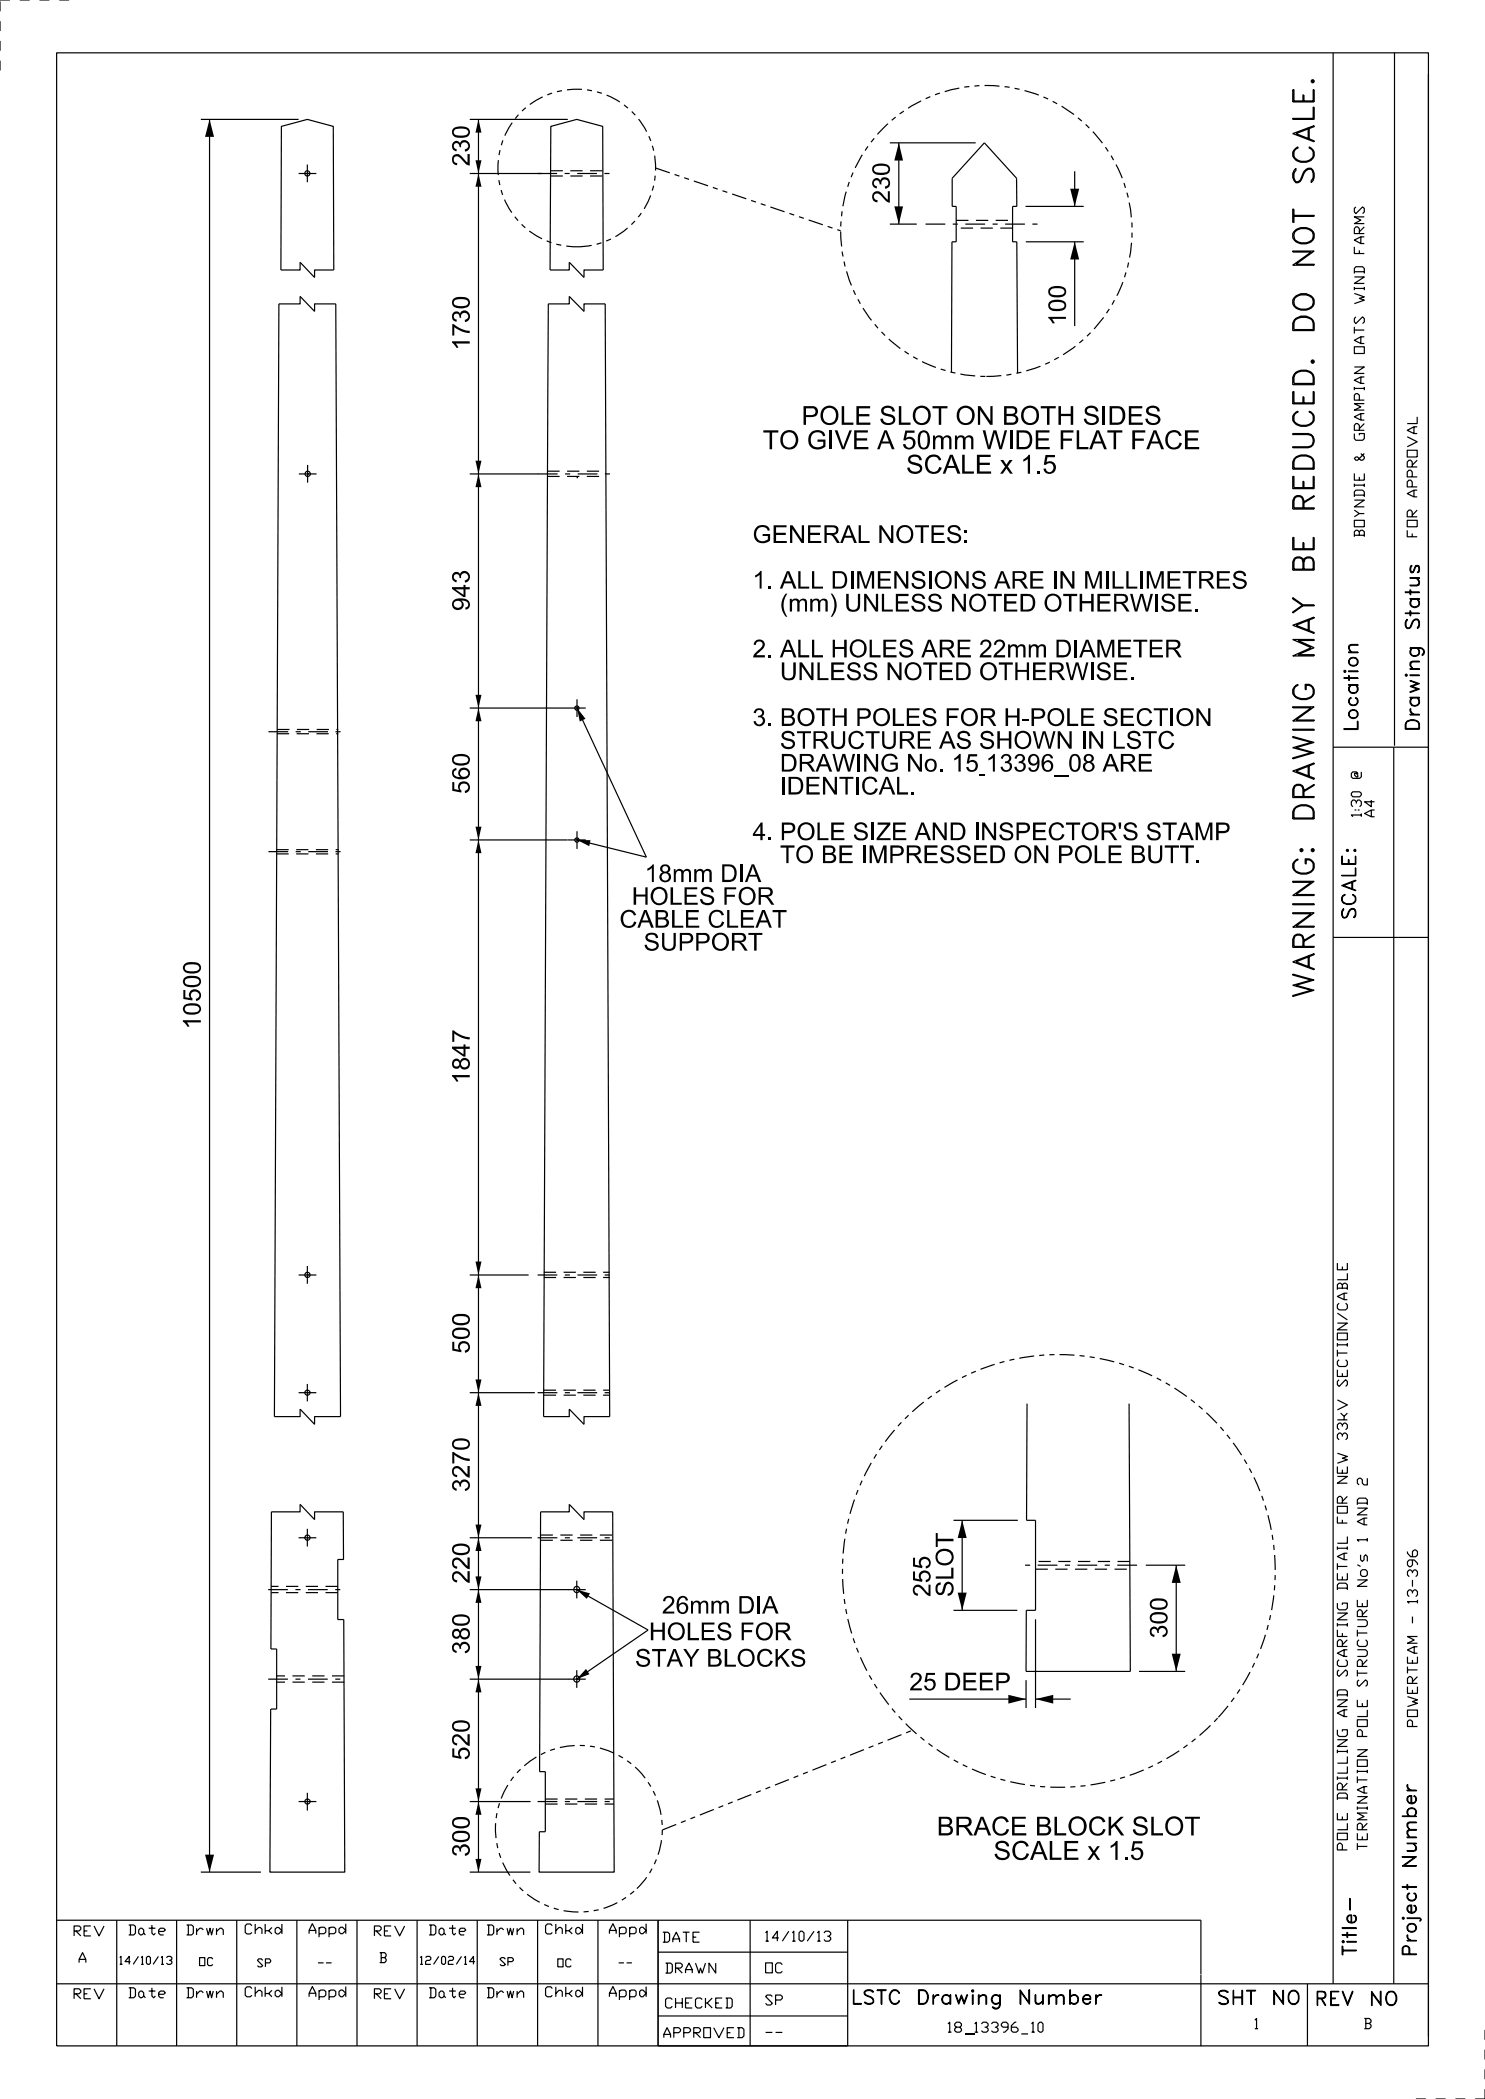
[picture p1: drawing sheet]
<svg xmlns="http://www.w3.org/2000/svg" width="210mm" height="297mm" viewBox="0 0 210 297" stroke-linecap="round" stroke-linejoin="round" font-family="sans-serif">
<path d="M81.6 34.9a11.1 11.1 0 0 0 9.8-16.4 11.1 11.1 0 0 0-19.2-.8 11.1 11.1 0 0 0 8.5 17.2h.9M92.7 23.8l26.2 8.9M139.5 53.3a20.6 20.6 0 0 0 18.1-30.4 20.6 20.6 0 0 0-35.3-1.5 20.6 20.6 0 0 0 15.4 31.8l1.8 .1M93.7 258.9l35.3-14.1M172.3 243a30.6 30.6 0 0 0-15.2-50.4 30.6 30.6 0 0 0-37 37.5 30.6 30.6 0 0 0 50.7 14.4l1.5-1.5M90.1 267.2a11.8 11.8 0 0 0-4.7-19.7 11.8 11.8 0 0 0-15.1 13.5 11.8 11.8 0 0 0 19.1 6.9l.7-.7" fill="none" stroke="#000" stroke-width=".17" stroke-dasharray="2.1 .7 .7 .7 .7 .7" stroke-linecap="butt"/>
<g fill="none" stroke="#000" stroke-width=".17">
<path d="M8 7.5h194v282h-194zM28.4 16.9h13.8M29.6 16.9v248M39.8 17.9l3.7-1 3.6 1 .1 20.3h-2.7v1.1l-2.1-2.2v1.1h-2.7zM66.4 16.9h13.9M67.7 16.9v248M77.9 17.9l3.7-1 3.6 1 .1 20.3h-2.7v1.1l-2.1-2.2v1.1h-2.7zM188.5 7.5v273.2M197.2 7.5v98M202 10.5v277.6M66.4 24.5h10.2M125.8 31.7h3.8"/>
<path d="M125.8 20.2h12.2M127.1 20.2v11.5M145 29.2h8.2M145.1 34.2h8.1M152 24.2v5M152 34.2v11.9M39.4 43h3v-1.1l2.1 2.2v-1.1h3l.7 157.4h-3.7v1.1l-2.1-2.1v1h-3.6zM77.5 43h3v-1.1l2.1 2.2v-1.1h3l.6 157.4h-3.6v1.1l-2.1-2.1v1h-3.6zM134.5 52.7l.1-18.5h.6v-5h-.5v-4l4.5-5 4.6 5v4h-.6v5h.6l.1 18.6M66.4 67.1h9.7M198.7 83.7h2v.2h-2zM199.4 83.5h.1v.6h-.1z"/>
<path d="M66.4 100.2h13.9M66.4 118.8h13.9M81.6 100.2l9.8 21.1-9.8-2.5M188.5 105.7h13.5M191.3 112h1l.2 .3v.2l-.2 .2h-1l-.2-.2v-.2zM197.1 105.8v174.9M188.5 132.6h13.5M66.4 180.4h8.4M66.4 197.1h9.2M145.2 198.6v16.5h1.2v12.8h-1.3v8.6h14.7l-.1-37.9M66.4 217.6h8.8M76.4 213.9h4.1v-1l2.1 2.1v-1.1h4l.3 51h-10.7l.1-5.7h.8v-8.5h-.8z"/>
<path d="M134.8 215.1h9.1M136.1 215.1v12.8M48.6 220.7l-.1-6.8h-4v1.1l-2.1-2.1v1h-4l-.1 19.4h.8v8.5h-.8M48.6 220.7h-.8v8.5h.8l.2 35.7h-10.6l.1-23.1M66.4 224.9h14M66.4 237.6h14M81.6 224.9l10.1 5.7-10.1 7M134.8 227.9h9.1M145.1 237.7v4M146.4 229.1v12.6M161.1 236.5h6.5M162 221.5h5.6"/>
<path d="M166.3 221.5v15M199.7 228.7v1M66.4 254.9h8.6M128.6 240.4h16.5M146.4 240.4h5M8 271.7h161.8v7.6M16.5 271.7v17.8M25 271.7v17.8M28.4 264.9h8.5M33.5 271.7v17.8M42 271.7v17.8M45 277.7h.8"/>
<path d="M46.1 277.7h.8M50.5 271.7v17.8M59 271.7v17.8M66.4 264.9h8.6M67.5 271.7v17.8M76 271.7v17.8M84.6 271.7v17.8M87.5 277.7h.7M88.6 277.7h.8M93.1 271.7v17.8h26.8v-17.8M93.1 276.2h26.8M106.1 271.7v17.8"/>
<path d="M169.8 279.4v10.1M8 280.7h194M93.1 285.3h26.8M108.3 287.6h.9M109.7 287.6h.9M184.9 280.7v8.8"/>
<circle cx="43.5" cy="24.5" r=".37"/>
<circle cx="43.5" cy="67" r=".37"/>
<circle cx="81.6" cy="100.2" r=".3"/>
<circle cx="81.6" cy="118.9" r=".3"/>
<circle cx="43.5" cy="180.4" r=".37"/>
<circle cx="43.5" cy="197.1" r=".36"/>
<circle cx="43.5" cy="217.6" r=".37"/>
<circle cx="81.6" cy="237.6" r=".43"/>
<circle cx="81.6" cy="224.9" r=".43"/>
<circle cx="43.5" cy="254.9" r=".36"/>
</g>
<path d="M0 0h10M0 10v-10M210 297v-10M210 297h-10" fill="none" stroke="#000" stroke-width=".17" stroke-dasharray="1.4 1.4" stroke-linecap="butt"/>
<g fill="none" stroke="#000" stroke-width=".17" stroke-dasharray="2.8 1.1 .7 1.1" stroke-linecap="butt">
<path d="M42.2 24.5h2.5M43.5 25.8v-2.5M76 24.5h11.1M130.9 31.7h16.6M42.3 67.1h2.5M43.5 68.3v-2.5M76.1 67.1h11M38 103.5h11.1M80.3 100.2h2.5M80.3 118.8h2.5M81.6 101.5v-2.5M38 120.5h11.1"/>
<path d="M81.6 120.1v-2.5M42.2 197.1h2.5M42.2 180.4h2.5M43.5 198.3v-2.5M43.5 181.6v-2.5M76 197.1h11.1M76 180.4h11.1M42.2 217.6h2.5M43.5 218.8v-2.5M76 217.6h11.1M37.9 237.6h11.1M37.9 224.9h11.1"/>
<path d="M80.3 237.6h2.5M80.3 224.9h2.5M81.6 238.8v-2.5M81.6 226.2v-2.5M160.8 221.5h-16.7M42.2 254.9h2.5M43.5 256.2v-2.5M76 254.9h11.1"/>
</g>
<g fill="none" stroke="#000" stroke-width=".17" stroke-dasharray="1.7 1.1" stroke-linecap="butt">
<path d="M77.9 24.9h7.3M77.9 24.2h7.3M135.2 31.2h8M143.2 32.3h-8M77.4 67.4h8.4M77.4 66.7h8.4M39.2 103.8h8.6M39.2 103.2h8.6M39.1 120.2h8.8M39.1 120.8h8.8M76.9 197.4h9.3M76.9 196.7h9.3"/>
<path d="M76.9 180.8h9.3M76.9 180h9.3M76.4 217.9h10.3M76.4 217.2h10.3M47.8 224.5h-9.5M47.8 225.4h-9.5M48.7 237.1h-9.6M48.7 238h-9.6M146.4 222h13.4M159.8 220.9h-13.4M77.1 255.3h9.7M77.1 254.6h9.7"/>
</g>
<g fill="#000">
<path d="M29.6 16.9l.7 2.5h-1.3zM67.7 16.9l.4 1.9h-.9zM67.7 24.5l.4 1.9h-.9zM67.2 22.7h.9l-.4 1.8zM127.1 20.2l.6 2.5h-1.2zM126.5 29.2h1.2l-.6 2.5zM152 34.2l.6 2.5h-1.3zM151.3 26.7h1.3l-.6 2.5zM67.7 67.1l.4 1.8h-.9zM67.2 65.2h.9l-.4 1.9zM67.2 98.3h.9l-.4 1.9zM67.7 100.2l.4 1.9h-.9z"/>
<path d="M67.2 117h.9l-.4 1.8zM81.6 100.2l1.2 1.5-.8 .4zM81.6 118.8l1.9 .1-.2 .8zM67.7 118.8l.4 1.9h-.9zM67.2 178.5h.9l-.4 1.9zM67.7 180.4l.4 1.9h-.9zM67.7 197.1l.4 1.8h-.9zM67.2 195.2h.9l-.4 1.9zM67.7 217.6l.4 1.9h-.9zM67.2 215.7h.9l-.4 1.9zM136.1 215.1l.6 2.5h-1.3zM67.7 224.9l.4 1.9h-.9z"/>
<path d="M67.7 237.6l.4 1.9h-.9zM67.2 223.1h.9l-.4 1.8zM67.2 235.7h.9l-.4 1.9zM81.6 224.9l1.8 .6-.4 .7zM82.9 236.1l.5 .8-1.8 .7zM135.4 225.4h1.3l-.6 2.5zM142.6 239.8l2.5 .6-2.5 .6zM166.3 221.5l.7 2.5h-1.3zM165.7 234h1.3l-.7 2.5zM67.7 254.9l.4 1.9h-.9zM67.2 253h.9l-.4 1.9zM146.4 240.4l2.5-.6v1.2z"/>
<path d="M29 262.4h1.3l-.7 2.5zM67.2 263h.9l-.4 1.9z"/>
</g>
<g font-size="3">
<text x="185.9" y="26.3" transform="rotate(-90 185.9 26.3)">SCALE.</text>
<text x="185.9" y="38.1" transform="rotate(-90 185.9 38.1)">NOT</text>
<text x="185.9" y="72.6" transform="rotate(-90 185.9 72.6)">REDUCED. DO</text>
<text x="185.9" y="81.3" transform="rotate(-90 185.9 81.3)">BE</text>
<text x="185.9" y="93.4" transform="rotate(-90 185.9 93.4)">MAY</text>
<text x="185.9" y="102.6" transform="rotate(-90 185.9 102.6)">NG</text>
<text x="185.9" y="127.3" transform="rotate(-90 185.9 127.3)">NG: DRAW I</text>
<text x="185.9" y="141.3" transform="rotate(-90 185.9 141.3)">W ARNI</text>
</g>
<g font-size="2.7">
<text x="107.9" y="63.6">TO GIVE A 50mm WIDE FLAT FACE</text>
<text x="113.4" y="60.1">POLE SLOT ON BOTH SIDES</text>
<text x="128.1" y="67">SCALE x 1.5</text>
<text x="132.5" y="259.7">BRACE BLOCK SLOT</text>
<text x="140.5" y="263.2">SCALE x 1.5</text>
</g>
<g font-size="2.5">
<text x="66.4" y="23.5" transform="rotate(-90 66.4 23.5)">230</text>
<text x="125.8" y="28.8" transform="rotate(-90 125.8 28.8)">230</text>
<text x="150.7" y="46.1" transform="rotate(-90 150.7 46.1)">100</text>
<text x="66.4" y="49.6" transform="rotate(-90 66.4 49.6)">1730</text>
<text x="106.4" y="76.8">GENERAL NOTES:</text>
<text x="106.4" y="83.3">1. ALL DIMENSIONS ARE IN MILLIMETRES</text>
<text x="66.4" y="86.5" transform="rotate(-90 66.4 86.5)">943</text>
<text x="110.2" y="86.5">(mm) UNLESS NOTED OTHERWISE.</text>
<text x="106.4" y="93">2. ALL HOLES ARE 22mm DIAMETER</text>
<text x="110.2" y="96.2">UNLESS NOTED OTHERWISE.</text>
<text x="106.4" y="102.7">3. BOTH POLES FOR H-POLE SECTION</text>
<text x="110.1" y="106">STRUCTURE AS SHOWN IN LSTC</text>
<text x="66.4" y="112.3" transform="rotate(-90 66.4 112.3)">560</text>
<text x="110.1" y="109.2">DRAWING No. 15 13396_08 ARE</text>
<text x="110.2" y="112.4">IDENTICAL.</text>
<text x="106.4" y="118.9">4. POLE SIZE AND INSPECTOR'S STAMP</text>
<text x="91.2" y="124.8">18mm DIA</text>
<text x="110.2" y="122.1">TO BE IMPRESSED ON POLE BUTT.</text>
<text x="87.6" y="131.3">CABLE CLEAT</text>
<text x="89.3" y="128">HOLES FOR</text>
<text x="91" y="134.5">SUPPORT</text>
<text x="28.4" y="145.7" transform="rotate(-90 28.4 145.7)">10500</text>
<text x="66.4" y="153.4" transform="rotate(-90 66.4 153.4)">1847</text>
<text x="66.4" y="191.6" transform="rotate(-90 66.4 191.6)">500</text>
<text x="66.4" y="211.1" transform="rotate(-90 66.4 211.1)">3270</text>
<text x="66.4" y="224.1" transform="rotate(-90 66.4 224.1)">220</text>
<text x="131.6" y="226" transform="rotate(-90 131.6 226)">255</text>
<text x="134.8" y="226" transform="rotate(-90 134.8 226)">SLOT</text>
<text x="91.8" y="232.1">HOLES FOR</text>
<text x="93.6" y="228.3">26mm DIA</text>
<text x="165.1" y="231.8" transform="rotate(-90 165.1 231.8)">300</text>
<text x="66.4" y="234.1" transform="rotate(-90 66.4 234.1)">380</text>
<text x="89.8" y="235.8">STAY BLOCKS</text>
<text x="128.6" y="239.2">25 DEEP</text>
<text x="66.4" y="249.1" transform="rotate(-90 66.4 249.1)">520</text>
<text x="66.4" y="262.7" transform="rotate(-90 66.4 262.7)">300</text>
</g>
<g font-size="2">
<text x="200.7" y="83.3" transform="rotate(-90 200.7 83.3)">us</text>
<text x="200.7" y="89.2" transform="rotate(-90 200.7 89.2)">St</text>
<text x="200.7" y="86.3" transform="rotate(-90 200.7 86.3)">at</text>
<text x="192.1" y="95.4" transform="rotate(-90 192.1 95.4)">i</text>
<text x="200.7" y="95.1" transform="rotate(-90 200.7 95.1)">ng</text>
<text x="192.1" y="103.6" transform="rotate(-90 192.1 103.6)">Locaton</text>
<text x="200.7" y="103.6" transform="rotate(-90 200.7 103.6)">Drawi</text>
<text x="191.7" y="130.2" transform="rotate(-90 191.7 130.2)">SCALE:</text>
<text x="191.8" y="274.3" transform="rotate(-90 191.8 274.3)">te-</text>
<text x="200.3" y="271" transform="rotate(-90 200.3 271)">e</text>
<text x="191.8" y="276.8" transform="rotate(-90 191.8 276.8)">Til</text>
<text x="200.3" y="277" transform="rotate(-90 200.3 277)">Projct Num ber</text>
<text x="120.3" y="283.6">LSTC Drawing Number</text>
<text x="172.1" y="283.6">SHT NO</text>
<text x="185.9" y="283.8">REV NO</text>
</g>
<g font-size="1.4">
<text x="192.9" y="35.9" transform="rotate(-90 192.9 35.9)">FARMS</text>
<text x="192.9" y="42.9" transform="rotate(-90 192.9 42.9)">W IND</text>
<text x="192.9" y="50" transform="rotate(-90 192.9 50)">OATS</text>
<text x="192.9" y="65.1" transform="rotate(-90 192.9 65.1)">&amp;</text>
<text x="192.9" y="62.3" transform="rotate(-90 192.9 62.3)">GRAMPIAN</text>
<text x="200.4" y="70.3" transform="rotate(-90 200.4 70.3)">APPROV AL</text>
<text x="192.9" y="76" transform="rotate(-90 192.9 76)">BOYNDIE</text>
<text x="200.4" y="76" transform="rotate(-90 200.4 76)">FOR</text>
<text x="192.5" y="110.1" transform="rotate(-90 192.5 110.1)">@</text>
<text x="192.5" y="115.6" transform="rotate(-90 192.5 115.6)">1:</text>
<text x="194.4" y="115.6" transform="rotate(-90 194.4 115.6)">A4</text>
<text x="190.5" y="196.2" transform="rotate(-90 190.5 196.2)">SECTION/CABLE</text>
<text x="190.5" y="203.7" transform="rotate(-90 190.5 203.7)">33kV</text>
<text x="190.5" y="209.9" transform="rotate(-90 190.5 209.9)">NEW</text>
<text x="190.5" y="215.5" transform="rotate(-90 190.5 215.5)">FOR</text>
<text x="193.4" y="210.1" transform="rotate(-90 193.4 210.1)">2</text>
<text x="193.4" y="220.9" transform="rotate(-90 193.4 220.9)">s</text>
<text x="193.4" y="218.1" transform="rotate(-90 193.4 218.1)">1 AND</text>
<text x="190.5" y="225" transform="rotate(-90 190.5 225)">DETAIL</text>
<text x="193.4" y="224.5" transform="rotate(-90 193.4 224.5)">No'</text>
<text x="200.4" y="226.9" transform="rotate(-90 200.4 226.9)">13-396</text>
<text x="190.5" y="237.2" transform="rotate(-90 190.5 237.2)">SCARFING</text>
<text x="193.4" y="238.6" transform="rotate(-90 193.4 238.6)">STRUCTURE</text>
<text x="190.5" y="242.9" transform="rotate(-90 190.5 242.9)">AND</text>
<text x="193.4" y="245.7" transform="rotate(-90 193.4 245.7)">POLE</text>
<text x="200.4" y="244.3" transform="rotate(-90 200.4 244.3)">POW ERTEAM</text>
<text x="190.5" y="254.7" transform="rotate(-90 190.5 254.7)">DRILLING</text>
<text x="190.5" y="261.7" transform="rotate(-90 190.5 261.7)">POLE</text>
<text x="193.4" y="261.7" transform="rotate(-90 193.4 261.7)">TERMINATION</text>
<text x="10.5" y="273.9">REV</text>
<text x="18.2" y="273.8">Date</text>
<text x="26.4" y="273.8">Drwn</text>
<text x="34.7" y="273.7">Chkd</text>
<text x="43.7" y="273.6">Appd</text>
<text x="53" y="273.9">REV</text>
<text x="60.7" y="273.8">Date</text>
<text x="68.9" y="273.8">Drwn</text>
<text x="77.2" y="273.7">Chkd</text>
<text x="86.2" y="273.6">Appd</text>
<text x="93.7" y="274.8">DATE</text>
<text x="108.3" y="274.7">14/10/13</text>
<text x="11.2" y="277.7">A</text>
<text x="53.7" y="277.7">B</text>
<text x="94.1" y="279.2">DRAWN</text>
<text x="108.3" y="279.2">OC</text>
<text x="10.5" y="282.8">REV</text>
<text x="18.2" y="282.7">Date</text>
<text x="26.4" y="282.7">Drwn</text>
<text x="34.7" y="282.6">Chkd</text>
<text x="43.7" y="282.5">Appd</text>
<text x="53" y="282.8">REV</text>
<text x="60.7" y="282.7">Date</text>
<text x="68.9" y="282.7">Drwn</text>
<text x="77.2" y="282.6">Chkd</text>
<text x="86.2" y="282.5">Appd</text>
<text x="94.1" y="284.1">CHECKED</text>
<text x="108.3" y="283.7">SP</text>
<text x="134.1" y="287.6">18 13396_10</text>
<text x="177.4" y="287">1</text>
<text x="192.9" y="287">B</text>
<text x="93.9" y="288.3">APPROVED</text>
</g>
<g font-size="1.1">
<text x="16.9" y="278">14/10/13</text>
<text x="28.2" y="278.1">OC</text>
<text x="36.4" y="278.3">SP</text>
<text x="59.4" y="278">12/02/14</text>
<text x="70.7" y="278.1">SP</text>
<text x="78.9" y="278.3">OC</text>
</g>
</svg>
